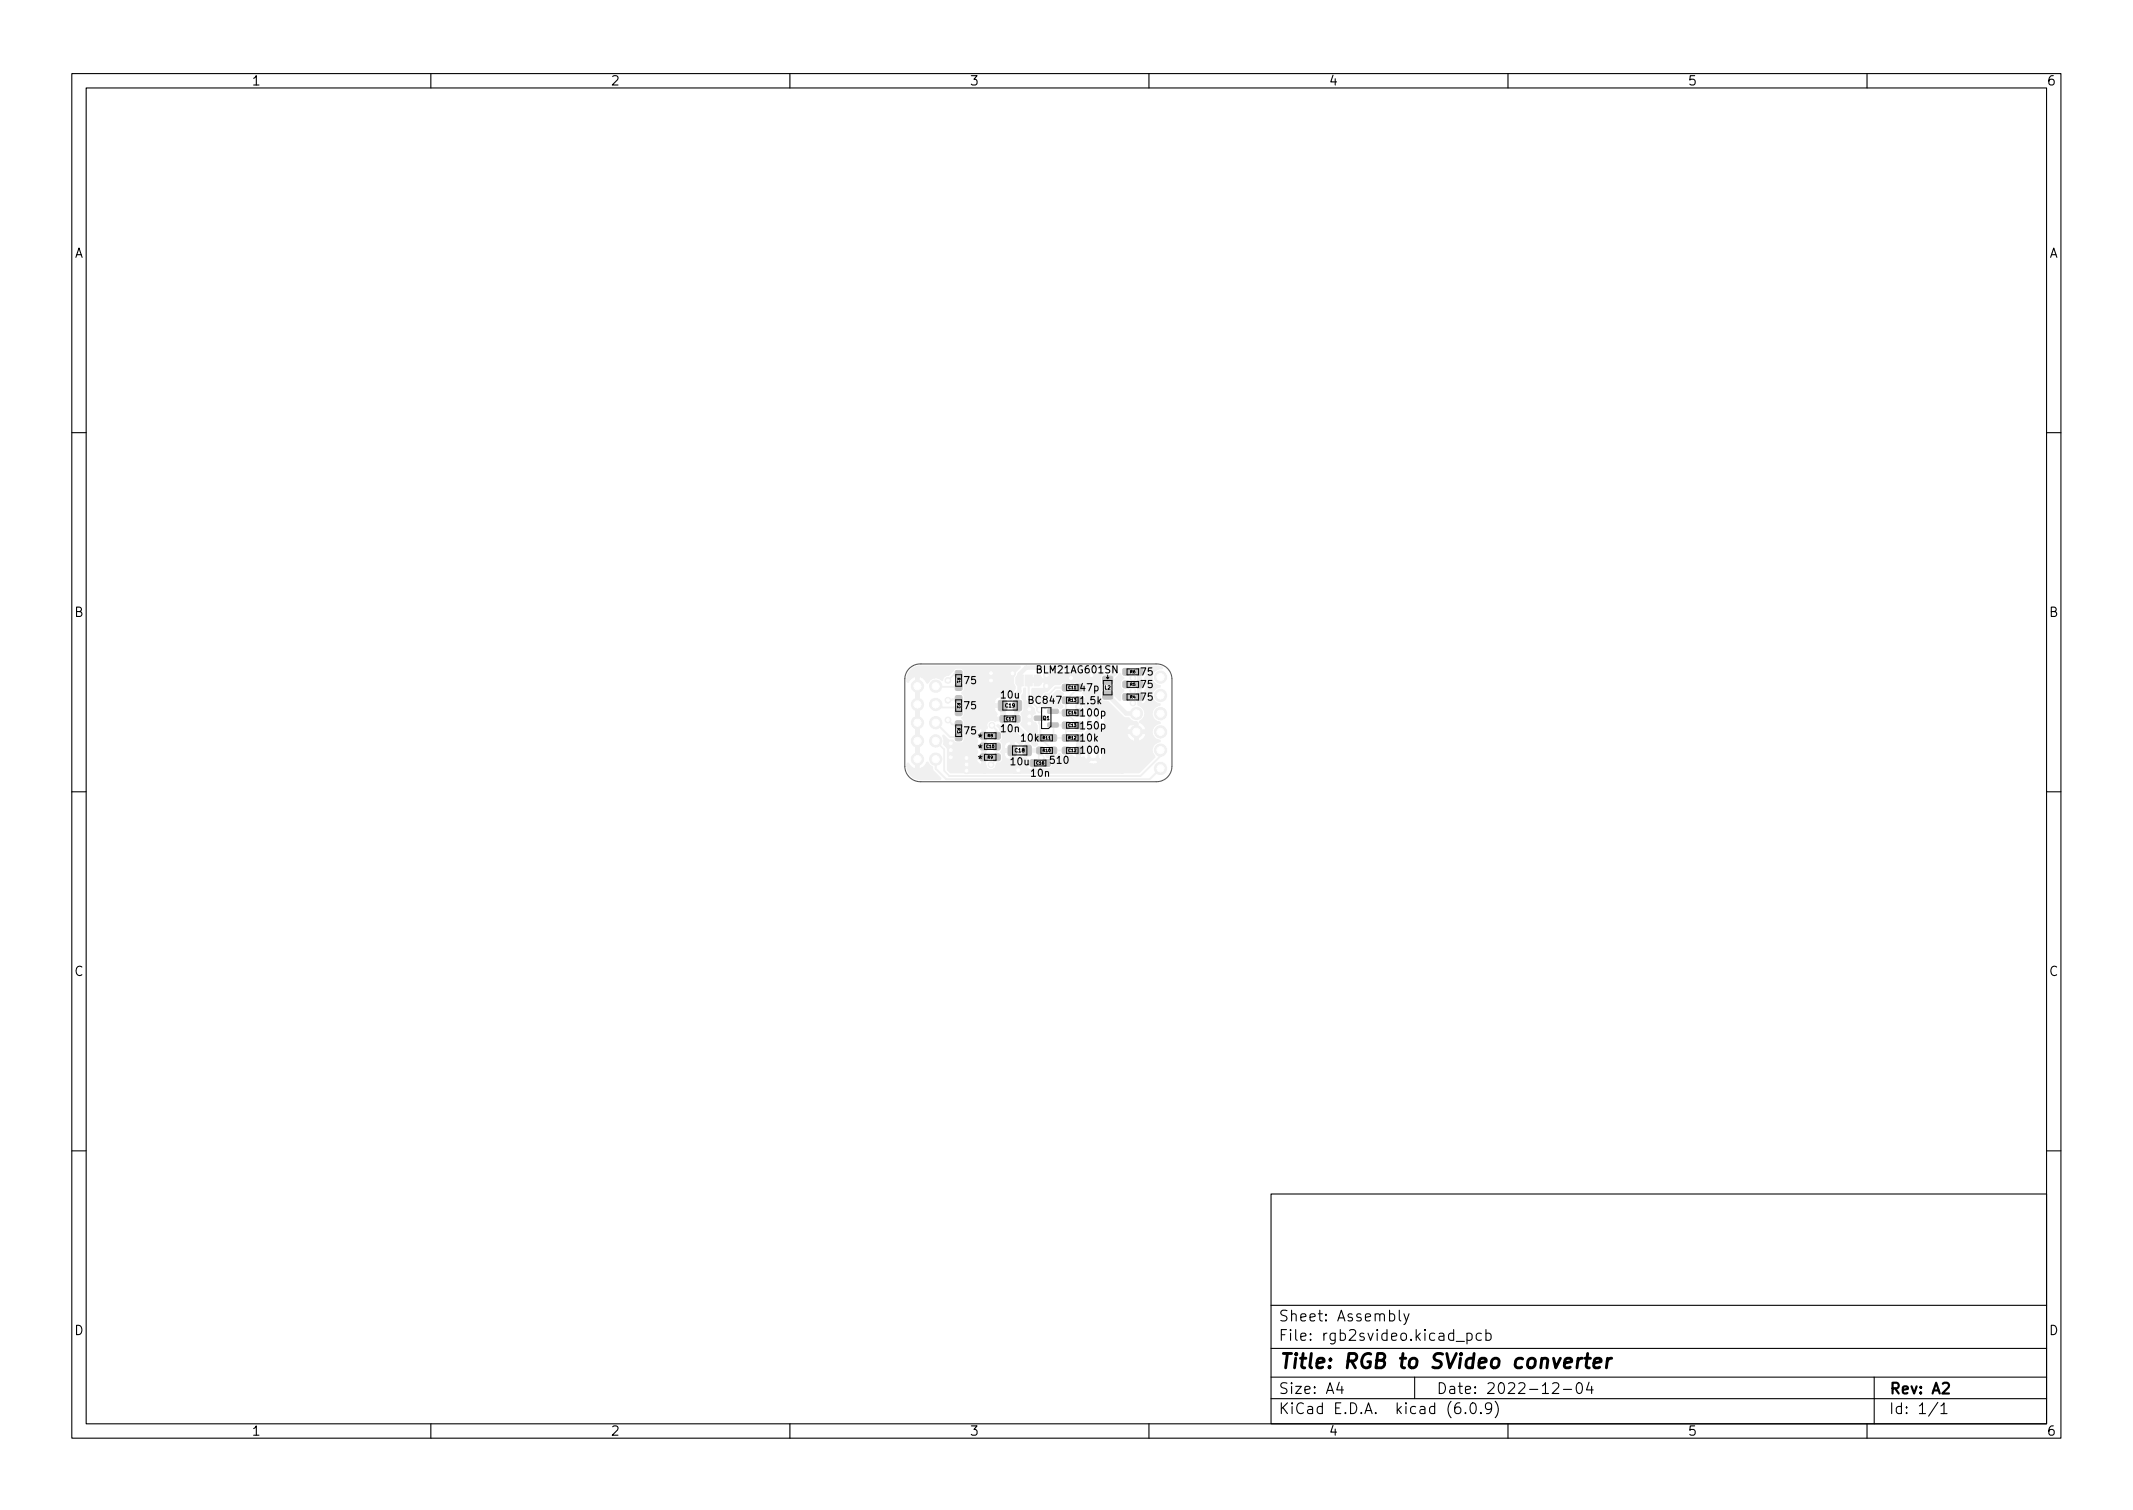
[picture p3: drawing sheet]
<svg xmlns="http://www.w3.org/2000/svg" width="297mm" height="210mm" viewBox="0 0 297 210" stroke-linecap="round" stroke-linejoin="round" font-family="sans-serif">
<g fill="#f0f0f0" stroke="#f0f0f0" stroke-width=".14">
<path d="M143.7 94.4h.5v.6h-.5z"/>
<path d="M144 94h.6l.3 .1 .1 .3 .1 .6a.5 .5 0 0 1-.5 .5h-.6z"/>
<path d="M142.8 94h1v1.5h-1z"/>
<path d="M141.6 94.1l.3-.1h.6v1.5h-.5a.5 .5 0 0 1-.5-.5 .87 .87 0 0 1 .1-.9z"/>
<path d="M133.1 95.2h.2h.6l.1 .2-.1 .7h-.8z"/>
<path d="M133.1 93.4l.2-.1 .6 .1 .1 .2-.1 .7h-.8z"/>
<path d="M133.1 98.7h.8l.1 .2-.1 .7h-.8z"/>
<path d="M133.1 96.9h.8l.1 .2-.1 .7h-.8z"/>
<path d="M133.1 102.2h.8l.1 .2-.1 .7h-.8z"/>
<path d="M133.1 100.4h.8l.1 .2-.1 .7h-.2h-.6z"/>
<path d="M156.4 96.6h.9v.9h-.9z"/>
<path d="M158.2 96.6h.9v.9h-.9z"/>
<path d="M156.4 94.9l.2-.1 .7 .1v.8h-.9z"/>
<path d="M158.2 94.9l.2-.1 .7 .1v.8h-.9z"/>
<path d="M156.4 93.1h.9v.9h-.9z"/>
<path d="M158.2 93.1h.9v.9h-.9z"/>
<path d="M145.9 100.7h1.4l.1 .5h-.2h-1.2l-.1-.1z"/>
<path d="M145.9 98.8h1.4l.1 .5h-.2h-1.2l-.1-.1z"/>
<path d="M144.1 99.7h1.3l.1 .5-.1 .1h-1.3l-.1-.2z"/>
<path d="M148 98.8h.2h.7l.1 .2-.1 .7h-.9z"/>
<path d="M149.7 98.8h.2h.8v.9h-1z"/>
<path d="M144.4 104.1h.9v.8h-.9z"/>
<path d="M146.2 104.1h.9v.8h-.9z"/>
<path d="M146.2 102.3h.9v.9h-.9z"/>
<path d="M144.4 102.3h.9v.9h-.9z"/>
<path d="M149.8 102.3h.9v.9h-.9z"/>
<path d="M148 102.3h.8v.9h-.8z"/>
<path d="M148 97.1h.8v.8l-.1 .1-.7-.1z"/>
<path d="M149.8 97.1h.9v.8l-.2 .1-.7-.1z"/>
<path d="M149.7 95.3h1v.9h-1z"/>
<path d="M148 95.3h.9l.1 .2-.1 .7h-.9z"/>
<path d="M149.7 104.1h1v.8h-1z"/>
<path d="M148 104.1h.9l.1 .2-.1 .6h-.9z"/>
<path d="M149.7 100.6h1v.8h-1z"/>
<path d="M148 100.6h.9l.1 .2-.1 .6h-.9z"/>
<path d="M139.3 99.7h1v.2v.6h-1v-.2z"/>
<path d="M141 99.7h1v.8h-1v-.2z"/>
<path d="M136.6 103.5h.9v.9h-.2h-.7z"/>
<path d="M138.3 103.5h.9l.1 .2-.1 .7h-.1h-.8z"/>
<path d="M138.4 102h.8l.1 .2-.1 .7h-.8l-.1-.2z"/>
<path d="M136.6 102h.8v.9h-.8z"/>
<path d="M136.6 105h.8v.9h-.8z"/>
<path d="M138.4 105h.8l.1 .2-.1 .7h-.8l-.1-.2z"/>
<path d="M141.2 97.6l.2-.1 .8 .1 .1 .2-.1 1.1-.2 .1-.8-.1-.1-.2z"/>
<path d="M139.1 97.6l.2-.1 .8 .1 .1 .2-.1 1.1-.1 .1-.9-.1-.1-.2z"/>
<path d="M140.5 103.8h.1h.9l.1 .2-.1 1.1-.2 .1-.8-.1-.1-.1z"/>
<path d="M142.5 103.8h.2h.9v.2v1.1l-.2 .1-.9-.1v-.1z"/>
<path d="M145.2 105.8h1v.9h-1z"/>
<path d="M143.5 105.8h1v.2v.7h-1z"/>
<path d="M153.6 96.3l.2-.1 1.1 .1 .1 .1-.1 .9h-.2h-1.1v-.2z"/>
<path d="M153.6 94.2l.2-.1 1.1 .1 .1 .2-.1 .8-.2 .1-1.1-.1v-.2z"/>
<path d="M126.9 93.2a1.86 1.86 0 0 1 1.4-.5h13.7l.1 .2-.7 .7-.2 .7-.1 .8 .3 .5v.4l-.3 .4v.9a.28 .28 0 0 1-.5 .2l-.3-.4-.4-.1v1h-.5v-1a.73 .73 0 0 0-.9 .7v.3h1.4v1.1l.1 .1v.6h-.5v-.3l-.1-.1v-.9h-.9v.4l.2 .3a.3 .3 0 0 1 .1 .5v.1h1.2v1.3l.8-.2a.88 .88 0 0 0 .7 1l.9 1v.6l-.3 .3-.5-.5h-.4v.9h-.5v-.9a.73 .73 0 0 0-.8 .7v.2h1.3v1.5h-.5v-.9h-.8v.4h-.3l-.2-.5 .2-.5v-.6l-.2-.4 .2-.4v-.7l-.8-1.1 .2-.1 .5 .2v-.7h-.7l-.2 .1-.2-.2a.7 .7 0 0 0-1 .7l.1 .2a.19 .19 0 0 1-.1 .2 .19 .19 0 0 1-.2 .1v.7h-.5v-.7a.74 .74 0 0 0-.7 .7h1.2l.1 1.5h-.5l-.1-1h-.7v.1a.68 .68 0 0 1 0 .9h1.3v.7h-.5v-.2h-.8v.1a.72 .72 0 0 1 0 .9h.7l.1-.8h.5l-.1 2h-.5v-.7h-.7a.74 .74 0 0 0 .7 .7h.5a.87 .87 0 0 0 .7 .8l.4-.1 .2-.2 .2-.5 .2-.2a.56 .56 0 0 0 .7-.5v-.5h.3l.2 .4 .5 .1h.9l.3-.1 .2-.4h.2a.84 .84 0 0 0 .8 .4l-.1 .4 1.3 .1v1.1h-.5v-.7h-.8a.73 .73 0 0 0 .8 .7h.7l.6-.3 .3 .1h.8l.3-.1 .2-.4-.1-.8-.2-.2-.5-.1-.2-.3a.26 .26 0 0 1 .2-.4 .56 .56 0 0 0 .6 .6 .88 .88 0 0 0 1-.3l.2-.1 .3 .3 .2 .1h.8l.3-.2 .4 .3 .3 .1 .1-3h1.2l-.1-.5 .7-.7h.7l.5-.3 .8 .7v-2.9h-2.5l-.1-.1a.36 .36 0 0 1-.2-.3 .36 .36 0 0 1 .2-.4v-.2h-.7l-.1 1.6-.4 .1-.1-.1 .1-2.1 1.2-.1-.1-.4-.3-.3 .2-.4v-.7l-.1-.3-.3-.1h-.8l-.4 .3-.5-.3h-.8l-.5 .3h-.7l-1 1-.6 .1-.2 .3a.7 .7 0 0 0 .3 .9 .7 .7 0 0 0 1-.3l.1-.4 .6-.7h.5l.5 .4-.5 .5v.8l.3 .3a.17 .17 0 0 1 .1 .2 .17 .17 0 0 1-.1 .1l-.2 .2-.4-.2-1.3-.1-.5 .3a.85 .85 0 0 0-.9-.6l-.9-.9v-1.2l.1-.2h1.6l.1-2.2h8.7l.2 .1-.1 .1-.6 .1a.54 .54 0 0 0-.4 .5v.8l.1 .2 .4 .2h.9a.54 .54 0 0 0 .6-.5v-.5l.5-.7a.14 .14 0 0 1 .1-.1 .14 .14 0 0 1 .2 .1l.4 .5-.4 .5v.8l.4 .5-.4 .5v.7l-.1 .1-.7-.6v-.5a.54 .54 0 0 0-.6-.5h-.9l-.4 .2-.1 .2v.8a.54 .54 0 0 0 .5 .5l.5 .1 2.1 2.1 .3 .1 .5 .1 .6 .5a1.63 1.63 0 0 0-.9 1.1h2.7a1.81 1.81 0 0 0-.9-1.1l.6-.6 .1-.4v-.3a1.36 1.36 0 0 0-1-1.1v-4.7l1.3-.1-.2-.4 .2-.2 1.8 .1 .4 .2-.1 .1a1.16 1.16 0 0 0-1.2 .6 1.16 1.16 0 0 0 .1 1.3h-1l-.1-.2a.36 .36 0 0 1-.2-.4 .36 .36 0 0 1 .2-.3l.1-.3h-.8v1.2h1.8l.4 .3 .4 .2 .1 .1-.1 .1a1.15 1.15 0 0 0-1 1.1h-.8l-.1-.3a.36 .36 0 0 1-.2-.3 .36 .36 0 0 1 .2-.4l.1-.2h-.8v1.2h1.6l.1 .5h-1.7v.7a.74 .74 0 0 0 .8-.7h.9l.4 .5 .5 .2 .1 .1-.1 .1a1.16 1.16 0 0 0-1 1.2 1.16 1.16 0 0 0 1 1.1l.1 .2-.1 .1a1.15 1.15 0 0 0-1 1.4l-2-.1v1.1h-.5v-1.1h-1.1a1.3 1.3 0 0 0 1.1 1.1h.5a1.33 1.33 0 0 0 1.1-1h.9a1.38 1.38 0 0 0 1.1 .9v.2l-.7 .2-.4 .6h-7.6a1.24 1.24 0 0 0-1.5 .1h-.1l-.1-.2a.36 .36 0 0 1-.2-.4 .36 .36 0 0 1 .2-.3v-.3h-.7l-.1 1.2 .8 .1 .1 .3-.2 .2h-.7v.7l.5-.1 .3 .4 1.7-1.7h7.6v.6l.2 .4h-7.2l-.2-.7-.7 .7 .7 .7 .2-.7h7.2l.1 .2-.7 .9h-7.2l-.6-.7-.7 .7a1.22 1.22 0 0 0 1.3 0h7.2l-1.5 1.4h-26.2l-.5-.5v-2.8l-.5-.7a1.52 1.52 0 0 0-.1-1.2h.2l.6 .6 .6 .1 .2 .2 .3 .1a.81 .81 0 0 0 1.1-.3v-.8l-.2-.3-.2-.1a.14 .14 0 0 1-.2-.1 .14 .14 0 0 1 .1-.2l.3-.1 .2-.4v-.6l-.4-.5 .4-.5v-.7l-.2-.3-.2-.1a.14 .14 0 0 1-.2-.1 .14 .14 0 0 1 .1-.2l.3-.1 .2-.4v-.6l-.4-.5 .4-.5v-.7l-.2-.3-.2-.1a.14 .14 0 0 1-.2-.1 .14 .14 0 0 1 .1-.2l.4-.2 .1-.9-.2-.3-.3-.2a.81 .81 0 0 0-1 .4l-.7 .6a.88 .88 0 0 0-.9 .7h-.1a1.24 1.24 0 0 0-2 .4 1.67 1.67 0 0 0-1.1-.9v12.8a1.49 1.49 0 0 0 1.1-.9l.4 .4a.51 .51 0 0 1 .4 .7l1.1 1.1v.2h-2.9a1.87 1.87 0 0 1-1.8-1.7v-.5l.1-.1a1.71 1.71 0 0 0 1.1 .8v-12.8l-.5 .2-.5 .6h-.1l-.1-.1 .1-.9z"/>
<path d="M142.6 95.9l.2-.1v.1l.1 1.6 1.1 1.2 .2 .5-.1 .2-.3 .2-.1 .6 .2 .3 .4 .2 .2 .4v.8l-.4 .5v.6l.1 .4 .3 .1a.29 .29 0 0 1-.4 .4h-.2l-.2-.4-.1-1.1-1.5-1.5 .3-.5-.1-.7-.1-.3 .4-.6v-1.2l-.3-.4v-.4l.2-.3z"/>
<circle cx="130.3" cy="95.5" r=".85"/>
<circle cx="127.8" cy="95.5" r=".85"/>
<circle cx="130.3" cy="98.1" r=".85"/>
<circle cx="127.8" cy="98.1" r=".85"/>
<circle cx="130.3" cy="100.6" r=".85"/>
<circle cx="127.8" cy="100.6" r=".85"/>
<circle cx="130.3" cy="103.2" r=".85"/>
<circle cx="127.8" cy="103.2" r=".85"/>
<circle cx="130.3" cy="105.7" r=".85"/>
<circle cx="127.8" cy="105.7" r=".85"/>
<circle cx="161.6" cy="94.3" r=".85"/>
<circle cx="161.6" cy="96.8" r=".85"/>
<circle cx="161.6" cy="99.4" r=".85"/>
<circle cx="161.6" cy="101.9" r=".85"/>
<circle cx="161.6" cy="104.5" r=".85"/>
<circle cx="161.6" cy="107" r=".85"/>
<circle cx="158.3" cy="99.3" r=".85"/>
<circle cx="158.3" cy="101.9" r=".85"/>
<circle cx="152.3" cy="100.2" r=".75"/>
<circle cx="152.3" cy="105.1" r=".75"/>
<circle cx="157.8" cy="94.4" r=".4"/>
<circle cx="157.7" cy="96.2" r=".4"/>
<circle cx="157.8" cy="97.9" r=".4"/>
<circle cx="150.2" cy="98.4" r=".4"/>
<circle cx="134.6" cy="107.3" r=".4"/>
<circle cx="138" cy="94.7" r=".4"/>
<circle cx="134.6" cy="105.5" r=".4"/>
<circle cx="145.7" cy="95.5" r=".4"/>
<circle cx="132.4" cy="103.5" r=".4"/>
<circle cx="143.4" cy="98.7" r=".4"/>
<circle cx="152" cy="94" r=".4"/>
<circle cx="134.6" cy="106.4" r=".4"/>
<circle cx="132.4" cy="105.4" r=".4"/>
<circle cx="145.8" cy="94" r=".4"/>
<circle cx="143.4" cy="100.7" r=".4"/>
<circle cx="138" cy="93.7" r=".4"/>
<circle cx="132.4" cy="104.4" r=".4"/>
<circle cx="149.2" cy="94.4" r=".4"/>
<circle cx="143.4" cy="99.7" r=".4"/>
<circle cx="141.8" cy="105.2" r=".4"/>
<circle cx="141.8" cy="107.2" r=".4"/>
<circle cx="141" cy="93.7" r=".4"/>
<circle cx="145" cy="105.5" r=".4"/>
<circle cx="132" cy="94.7" r=".4"/>
<circle cx="138" cy="106.5" r=".4"/>
<circle cx="144.8" cy="98.8" r=".4"/>
<circle cx="132" cy="97.5" r=".4"/>
<circle cx="132" cy="100.2" r=".4"/>
<circle cx="138.1" cy="101" r=".4"/>
</g>
<g fill="none" stroke="#f0f0f0" stroke-width=".25">
<path d="M130.3 98.1l.4 .4h2.2l.6 .6M130.3 95.5l.1 .1h3.1M133.5 93.9h-.6l-.9 .8M133.5 97.4h-.9l-.1 .1h-.5M143.3 94.7v2.6l1.5 1.5M144.7 100v.7l.2 .2v1.8l1.7 1.8h1.9M146.7 99h.7l.2 .2h.9M148.5 95.7h-1.5l-1.2 1.3M148.5 99.2l1.7 1.8M150.2 97.5v1.7M150.2 95.7l-1.7 1.8v1.7M156.9 93.6l.9 .8"/>
<path d="M156.9 95.3l.8 .9M156.9 97.1h.1M156.9 97.1l.9 .8M160 93.6v7.9l-.4 .4h-1.3M130.3 100.6l2 2h1.2M130.3 105.7v1.3l1.5 1.5h28.3l1.5-1.5M130.3 103.2l1.2 1.2v2.9l.7 .7h26.6l2.8-2.7v-.8M132 100.2l.6 .7h.9M138.1 101l.7 .6v.8M138.8 103.9v1.8l-.8 .8M142 107l-.2 .2 .2 .2M146.7 100.9l1.8 .1v1.7h-1.9h.1z"/>
<path d="M148.5 101.8h2.2"/>
</g>
<g fill="none" stroke="#f0f0f0" stroke-width=".6">
<path d="M127.8 95.5v10.2M139.6 98.2v.9l.2 .2v2l1.2 1.2v2.7M141.7 96.6v2.5l-.2 .1v2M144.6 94.7h.9M150.2 97.5h2.3l3.2 3.2 2.6 .1v4.7l-2 1.9h-21.4M152 94v1.4M154.3 96.8l2.5 2.5h2M154.7 93h-11.8l-.9 .9v2.4M155.2 93.8l-.9 .9M134.6 105.5v1.8M137 102.4l.1 5M141.3 105.6v1.8"/>
<path d="M141.6 101.2l1.5 1.5v2M143 106.2h1M143.1 104.5h1.8v.9l.8 .8M145 105.5h.1M155.5 101.9h2.8M155.5 101.9l-3.2 3.2M155.5 100.5v1.4"/>
</g>
<g fill="#fff" stroke="#fff" stroke-width=".14">
<circle cx="157.8" cy="94.4" r=".2"/>
<circle cx="157.7" cy="96.2" r=".2"/>
<circle cx="157.8" cy="97.9" r=".2"/>
<circle cx="150.2" cy="98.4" r=".2"/>
<circle cx="134.6" cy="107.3" r=".2"/>
<circle cx="138" cy="94.7" r=".2"/>
<circle cx="134.6" cy="105.5" r=".2"/>
<circle cx="145.7" cy="95.5" r=".2"/>
<circle cx="132.4" cy="103.5" r=".2"/>
<circle cx="143.4" cy="98.7" r=".2"/>
<circle cx="134.6" cy="106.4" r=".2"/>
<circle cx="132.4" cy="105.4" r=".2"/>
<circle cx="143.4" cy="100.7" r=".2"/>
<circle cx="138" cy="93.7" r=".2"/>
<circle cx="132.4" cy="104.4" r=".2"/>
<circle cx="149.2" cy="94.4" r=".2"/>
<circle cx="143.4" cy="99.7" r=".2"/>
<circle cx="141.8" cy="105.2" r=".2"/>
<circle cx="141.8" cy="107.2" r=".2"/>
<circle cx="141" cy="93.7" r=".2"/>
<circle cx="145" cy="105.5" r=".2"/>
<circle cx="132" cy="94.7" r=".2"/>
<circle cx="138" cy="106.5" r=".2"/>
<circle cx="144.8" cy="98.8" r=".2"/>
<circle cx="132" cy="97.5" r=".2"/>
<circle cx="132" cy="100.2" r=".2"/>
<circle cx="138.1" cy="101" r=".2"/>
<circle cx="130.3" cy="95.5" r=".5"/>
<circle cx="127.8" cy="95.5" r=".5"/>
<circle cx="130.3" cy="98.1" r=".5"/>
<circle cx="127.8" cy="98.1" r=".5"/>
<circle cx="130.3" cy="100.6" r=".5"/>
<circle cx="127.8" cy="100.6" r=".5"/>
<circle cx="130.3" cy="103.2" r=".5"/>
<circle cx="127.8" cy="103.2" r=".5"/>
<circle cx="130.3" cy="105.7" r=".5"/>
<circle cx="127.8" cy="105.7" r=".5"/>
<circle cx="161.6" cy="94.3" r=".5"/>
<circle cx="161.6" cy="96.8" r=".5"/>
<circle cx="161.6" cy="99.4" r=".5"/>
<circle cx="161.6" cy="101.9" r=".5"/>
<circle cx="161.6" cy="104.5" r=".5"/>
<circle cx="161.6" cy="107" r=".5"/>
<circle cx="158.3" cy="99.3" r=".5"/>
<circle cx="158.3" cy="101.9" r=".5"/>
<circle cx="152.3" cy="100.2" r=".4"/>
<circle cx="152.3" cy="105.1" r=".4"/>
</g>
<g fill="#c4c4c4" stroke="#c4c4c4" stroke-width=".14">
<path d="M133.1 95.2h.2h.6l.1 .2-.1 .7h-.8z"/>
<path d="M133.1 93.4l.2-.1 .6 .1 .1 .2-.1 .7h-.8z"/>
<path d="M133.1 98.7h.8l.1 .2-.1 .7h-.8z"/>
<path d="M133.1 96.9h.8l.1 .2-.1 .7h-.8z"/>
<path d="M133.1 102.2h.8l.1 .2-.1 .7h-.8z"/>
<path d="M133.1 100.4h.8l.1 .2-.1 .7h-.2h-.6z"/>
<path d="M156.4 96.6h.9v.9h-.9z"/>
<path d="M158.2 96.6h.9v.9h-.9z"/>
<path d="M156.4 94.9l.2-.1 .7 .1v.8h-.9z"/>
<path d="M158.2 94.9l.2-.1 .7 .1v.8h-.9z"/>
<path d="M156.4 93.1h.9v.9h-.9z"/>
<path d="M158.2 93.1h.9v.9h-.9z"/>
<path d="M145.9 100.7h1.4l.1 .5h-.2h-1.2l-.1-.1z"/>
<path d="M145.9 98.8h1.4l.1 .5h-.2h-1.2l-.1-.1z"/>
<path d="M144.1 99.7h1.3l.1 .5-.1 .1h-1.3l-.1-.2z"/>
<path d="M148 98.8h.2h.7l.1 .2-.1 .7h-.9z"/>
<path d="M149.7 98.8h.2h.8v.9h-1z"/>
<path d="M144.4 104.1h.9v.8h-.9z"/>
<path d="M146.2 104.1h.9v.8h-.9z"/>
<path d="M146.2 102.3h.9v.9h-.9z"/>
<path d="M144.4 102.3h.9v.9h-.9z"/>
<path d="M149.8 102.3h.9v.9h-.9z"/>
<path d="M148 102.3h.8v.9h-.8z"/>
<path d="M148 97.1h.8v.8l-.1 .1-.7-.1z"/>
<path d="M149.8 97.1h.9v.8l-.2 .1-.7-.1z"/>
<path d="M149.7 95.3h1v.9h-1z"/>
<path d="M148 95.3h.9l.1 .2-.1 .7h-.9z"/>
<path d="M149.7 104.1h1v.8h-1z"/>
<path d="M148 104.1h.9l.1 .2-.1 .6h-.9z"/>
<path d="M149.7 100.6h1v.8h-1z"/>
<path d="M148 100.6h.9l.1 .2-.1 .6h-.9z"/>
<path d="M139.3 99.7h1v.2v.6h-1v-.2z"/>
<path d="M141 99.7h1v.8h-1v-.2z"/>
<path d="M136.6 103.5h.9v.9h-.2h-.7z"/>
<path d="M138.3 103.5h.9l.1 .2-.1 .7h-.1h-.8z"/>
<path d="M138.4 102h.8l.1 .2-.1 .7h-.8l-.1-.2z"/>
<path d="M136.6 102h.8v.9h-.8z"/>
<path d="M136.6 105h.8v.9h-.8z"/>
<path d="M138.4 105h.8l.1 .2-.1 .7h-.8l-.1-.2z"/>
<path d="M141.2 97.6l.2-.1 .8 .1 .1 .2-.1 1.1-.2 .1-.8-.1-.1-.2z"/>
<path d="M139.1 97.6l.2-.1 .8 .1 .1 .2-.1 1.1-.1 .1-.9-.1-.1-.2z"/>
<path d="M140.5 103.8h.1h.9l.1 .2-.1 1.1-.2 .1-.8-.1-.1-.1z"/>
<path d="M142.5 103.8h.2h.9v.2v1.1l-.2 .1-.9-.1v-.1z"/>
<path d="M145.2 105.8h1v.9h-1z"/>
<path d="M143.5 105.8h1v.2v.7h-1z"/>
<path d="M153.6 96.3l.2-.1 1.1 .1 .1 .1-.1 .9h-.2h-1.1v-.2z"/>
<path d="M153.6 94.2l.2-.1 1.1 .1 .1 .2-.1 .8-.2 .1-1.1-.1v-.2z"/>
</g>
<path d="M126.6 93.1a2.15 2.15 0 0 1 1.7-.7h32.7a2.13 2.13 0 0 1 2.2 2.1v12.2a2.15 2.15 0 0 1-2.2 2.1h-32.7a2.17 2.17 0 0 1-2.3-2.1v-12.2a2.15 2.15 0 0 1 .6-1.4z" fill="none" stroke="#575757" stroke-width=".15"/>
<g fill="none" stroke="#000" stroke-width=".15">
<path d="M10 10.2h277v190.1h-277zM12 12.2h273v186.1h-273zM60 10.2v2M110 10.2v2M160 10.2v2M210 10.2v2M260 10.2v2M10 60.2h2M285 60.2h2M10 110.2h2M285 110.2h2M10 160.2h2"/>
<path d="M177 166.3h108v32h-108zM285 160.2h2M60 198.3v2M110 198.3v2M160 198.3v2M177 194.8h108M177 191.8h108M177 187.8h108M177 181.8h108M186.5 192.5l-.4 1h1M186.9 193v1M194.9 182.4v1.3l.2 .2"/>
<path d="M195.5 182.9l.4 1M196.2 182.9l-.5 1.4-.2 .1M197 191.8v3M202.8 186.8h1.1M204.1 196.7v.1h-.1l.1-.1v.1M204.3 185.7l.4-.1 .3 .3v.4l-.1 .3h-.2h-.4M204.3 185.6v1.5M204.9 195.4a.36 .36 0 0 1 .6 .2 .77 .77 0 0 1-.4 1.2 1 1 0 0 1-.2-1.4zM206.2 196.7l.1 .1h-.1h-.1l.1-.1v.1M206.3 185.7l-.4-.1-.3 .3v.4l.1 .3h.2h.4M206.9 185.7l.5-.1 .2 .3v.4l-.1 .3h-.1h-.5M206.9 185.1v1.5"/>
<path d="M207.7 196l-.3 .3-.4-.1-.1-.2v-.4l.1-.2 .4-.1 .2 .2a.99 .99 0 0 1-.3 1.3h-.3M208.2 195.1a1.72 1.72 0 0 1 0 2.3M210 198.3v2M216.2 192.7l.2-.2 .5 .1a.41 .41 0 0 1 .1 .6l-.9 .8h1M217.7 193.5h1.2M219.6 192.7a.36 .36 0 0 1 .4-.2 .36 .36 0 0 1 .3 .3 .77 .77 0 0 1-.4 1.2 .91 .91 0 0 1-.3-1.3zM221.3 192.5l-.4 1h1M221.6 193v1M260 198.3v2M261 191.8v6.5M269.9 195.3l-1.3 1.9M270.3 195.8l.4-.5v1.5"/>
<path d="M270.3 196.8h.8"/>
</g>
<path d="M220.3 189.1a.59 .59 0 0 0-.6 .4M220.7 189.1h.8M221.1 188.5l-.2 1.7 .1 .2 .3 .1M222 189.8l1-.2-.1-.4-.2-.1-.6 .1-.1 .2-.1 .8 .1 .2 .2 .1 .6-.1M223.9 189.1l-.2 1.4M224.4 189.1a.59 .59 0 0 0-.6 .4" fill="none" stroke="#000" stroke-width=".4"/>
<g fill="none" stroke="#000" stroke-width=".14">
<path d="M133.9 93.9h-.8v1.6h.8M133.9 97.4h-.8v1.6h.8M139.7 97.6v1.3h2v-1.3M145.1 98.5h1.3v2.6l-.4 .3h-.9zM148.5 97.1h1.6v.8h-1.6zM148.5 98.8h1.6v.8h-1.6zM150.1 95.3h-1.6v.8h1.6M153.7 94.7h1.2v2h-1.2zM154.1 94.3h.3l-.1 .2zM154.3 94v.5M158.6 93.1h-1.6v.9h1.6M158.6 96.6h-1.6v.9h1.6"/>
<path d="M158.6 94.9h-1.6v.8h1.6M133.9 100.9h-.8v1.6h.8M137.1 102h1.6v.9h-1.6M137.1 103.5h1.6v.8h-1.6M137.1 105h1.6v.9h-1.6M139.9 100.5v-.8h1.6v.8M141 105.1v-1.2h2v1.2M144.1 105.8h1.6v.8h-1.6zM145 102.3h1.6v.9h-1.6M145 104.1h1.6v.8h-1.6zM148.5 100.6h1.6v.8h-1.6zM148.5 104.1h1.6v.8h-1.6z"/>
<path d="M150.1 102.3h-1.6v.9h1.6"/>
</g>
<text font-size="2.8" x="178" y="190.6">Title: RGB to SVideo converter</text>
<g font-size="2.1">
<text x="178" y="184">Sheet: Assembly</text>
<text x="178" y="186.7">File: rgb2svideo.kicad_pcb</text>
<text x="178" y="196.9">KiCad E.D.A. kicad (6.0.9)</text>
<text x="178" y="194.1">Size: A4</text>
<text x="200" y="194.1">Date: 2022-12-04</text>
<text x="263" y="194.1">Rev: A2</text>
<text x="263" y="196.9">Id: 1/1</text>
</g>
<g font-size="1.8">
<text x="35" y="11.9">1</text>
<text x="85" y="11.9">2</text>
<text x="135" y="11.9">3</text>
<text x="185" y="11.9">4</text>
<text x="235" y="11.9">5</text>
<text x="285" y="11.9">6</text>
<text x="10.3" y="35.9">A</text>
<text x="285.3" y="35.9">A</text>
<text x="10.3" y="85.9">B</text>
<text x="285.3" y="85.9">B</text>
<text x="10.3" y="135.9">C</text>
<text x="285.3" y="135.9">C</text>
<text x="10.3" y="185.9">D</text>
<text x="285.3" y="185.9">D</text>
<text x="35" y="199.9">1</text>
<text x="85" y="199.9">2</text>
<text x="135" y="199.9">3</text>
<text x="185" y="199.9">4</text>
<text x="235" y="199.9">5</text>
<text x="285" y="199.9">6</text>
</g>
<g font-size="1.4">
<text x="134.3" y="95.2">75</text>
<text x="144.5" y="93.7">BLM21AG601SN</text>
<text x="158.9" y="95.8">75</text>
<text x="158.9" y="94">75</text>
<text x="134.3" y="98.7">75</text>
<text x="139.5" y="101.9">10n</text>
<text x="139.5" y="97.2">10u</text>
<text x="143.3" y="98">BC847</text>
<text x="150.5" y="96.2">47p</text>
<text x="150.5" y="98">1.5k</text>
<text x="150.6" y="99.7">100p</text>
<text x="150.6" y="101.5">150p</text>
<text x="158.9" y="97.5">75</text>
<text x="134.3" y="102.2">75</text>
<text x="136.2" y="104.7">*</text>
<text x="136.2" y="103.2">*</text>
<text x="136.2" y="106.2">*</text>
<text x="140.8" y="106.5">10u</text>
<text x="142.2" y="103.2">10k</text>
<text x="146.3" y="106.3">510</text>
<text x="150.5" y="103.2">10k</text>
<text x="150.6" y="104.9">100n</text>
<text x="143.7" y="108.1">10n</text>
</g>
<g font-size=".7">
<text x="153.8" y="96">L2</text>
<text x="140" y="98.5">C19</text>
<text x="145.2" y="100.2">Q1</text>
<text x="141.4" y="104.7">C18</text>
</g>
<g font-size=".6">
<text x="133.3" y="94.4" transform="rotate(90 133.3 94.4)">R1</text>
<text x="148.8" y="95.9">C11</text>
<text x="157.4" y="95.5">R5</text>
<text x="157.4" y="93.8">R6</text>
<text x="133.3" y="97.9" transform="rotate(90 133.3 97.9)">R2</text>
<text x="133.3" y="101.4" transform="rotate(90 133.3 101.4)">R3</text>
<text x="140.1" y="100.3">C17</text>
<text x="148.8" y="99.4">C14</text>
<text x="148.8" y="97.7">R13</text>
<text x="148.8" y="101.2">C13</text>
<text x="157.4" y="97.3">R4</text>
<text x="137.4" y="104.1">C10</text>
<text x="137.5" y="102.6">R8</text>
<text x="137.5" y="105.6">R9</text>
<text x="144.3" y="106.4">C16</text>
<text x="145.2" y="104.7">R10</text>
<text x="145.2" y="102.9">R11</text>
<text x="148.8" y="102.9">R12</text>
<text x="148.8" y="104.7">C12</text>
</g>
</svg>
